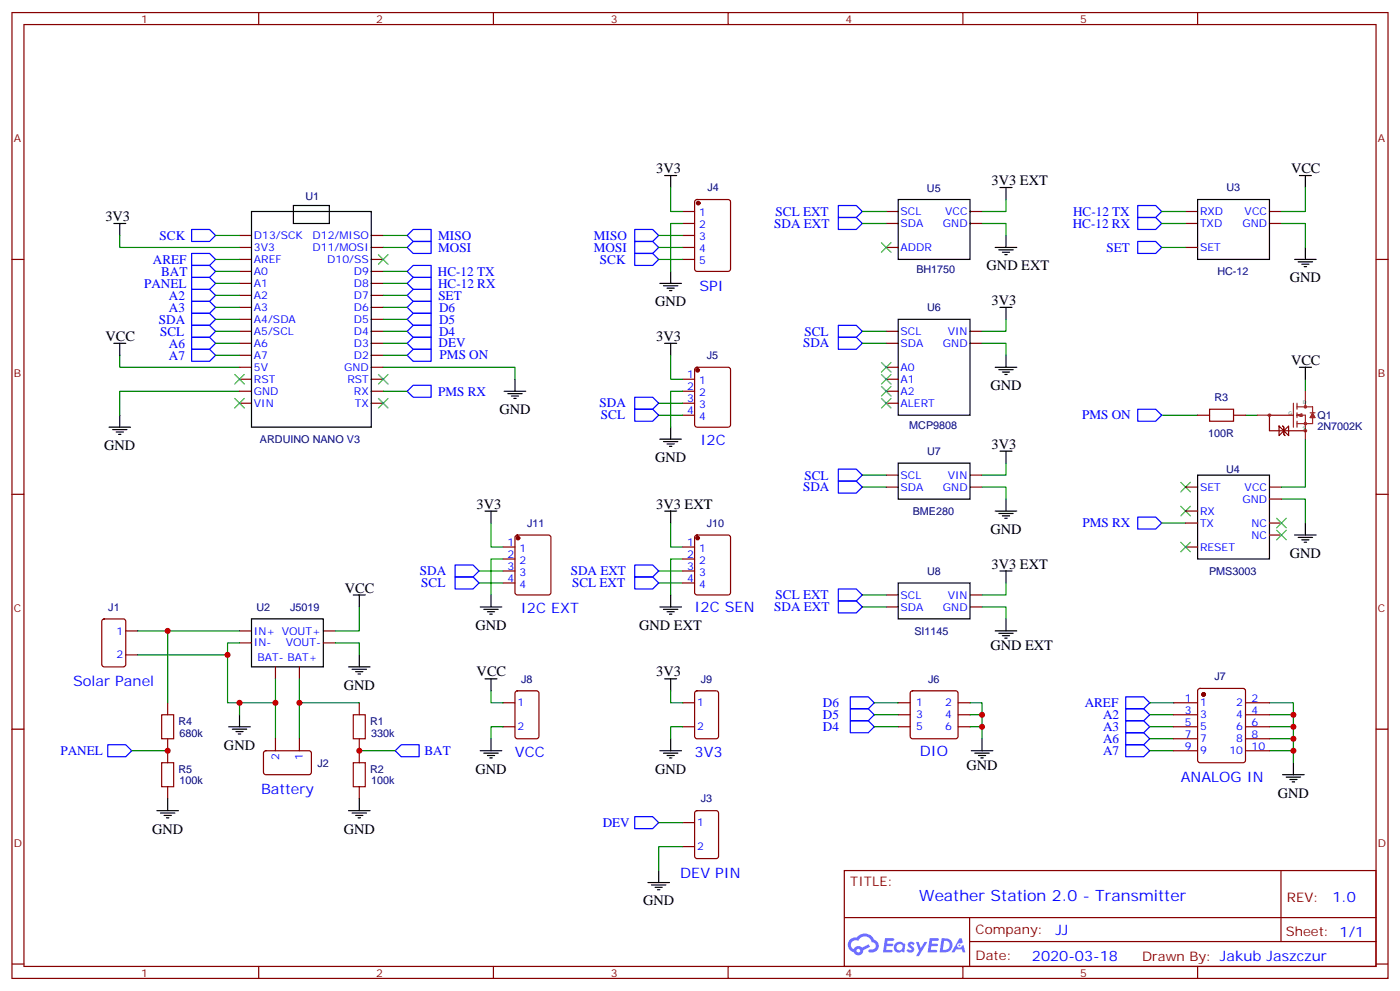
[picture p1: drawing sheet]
<svg xmlns="http://www.w3.org/2000/svg" width="412mm" height="292mm" viewBox="0 0 412 292" stroke-linecap="round" stroke-linejoin="round" font-family="sans-serif">
<g fill="none" stroke="#870000" stroke-width=".35">
<path d="M3.5 3.7h405.4v284.3h-405.4zM7.1 7.2h398.2v277.3h-398.2zM76.2 3.7v3.5M145.3 3.7v3.5M214.5 3.7v3.5M283.6 3.7v3.5M352.8 3.7v3.5M3.5 76.4h3.6M405.3 76.4h3.6M3.5 145.5h3.6M405.3 145.5h3.6M3.5 214.7h3.6"/>
<path d="M405.3 214.7h3.6M248.7 256.3h156.6v28.2h-156.6zM377.3 256.3v20.9M248.7 270.1h156.5M285.6 277.2h119.6M285.6 270.1v14.2M3.5 283.8h3.6M76.2 284.5v3.5M145.3 284.5v3.5M214.5 284.5v3.5M283.6 284.5v3.5M352.8 284.5v3.5"/>
<path d="M405.3 283.8h3.6"/>
</g>
<g fill="#5487ff">
<path d="M267.7 277.5a1.22 1.22 0 0 1 1.7 .2l-.4 .6a.47 .47 0 0 0-.3-.4 .47 .47 0 0 0-.5 .2l.1 .2a1.14 1.14 0 0 1 .8 1.8 1.14 1.14 0 0 1-1.9 0l-.2-.2 .5-.6 .7 .5a.29 .29 0 0 0 .3-.3 .29 .29 0 0 0-.2-.3 1.04 1.04 0 0 1-.6-1.7z"/>
<path d="M260.7 276.2h2.4l.3 .2-.2 .5-1.8 .1-.1 .8h1.5l.3 .4-.3 .4h-1.6l-.2 1.1h1.7l.2 .3-.2 .3-2.6 .1z"/>
<path d="M273.8 276.2h2.4l.3 .2-.1 .5-1.8 .1-.2 .8h1.6l.3 .4-.4 .4-1.6-.1-.1 1.1 1.7 .1 .2 .3-.2 .3-2.6 .1z"/>
<path d="M282.6 276.2h.7l.3 1.3-.6 .3a.69 .69 0 0 0-1 .3 .69 .69 0 0 0 .4 .9 .69 .69 0 0 0 .9-.6l.5-.2 .6 2.2h-.8l-.2-.9h-1.8l-.5 .9h-.8z"/>
<path d="M269.8 277.3h.8l.6 1.8 1.1-1.8h.9l-2.6 4.2h-.8l.9-1.5z"/>
<path d="M277.4 276.2l-.6 4.2h1.3a2.11 2.11 0 0 0 2.5-2.1 2.11 2.11 0 0 0-2.5-2.1zM278.1 277a1.39 1.39 0 0 1 1.7 1.4 1.39 1.39 0 0 1-1.8 1.2h-.3z"/>
<path d="M263.7 277.8a1.54 1.54 0 0 0-.1 2.2 1.54 1.54 0 0 0 2.2 .1l.6 .3 .3-2.3-.2-.3h-.4a1.49 1.49 0 0 0-2.4 0zM264 278.8a.94 .94 0 0 1 1.8 0 .94 .94 0 0 1-1.8 0z"/>
<path d="M250.4 276.6a2.18 2.18 0 0 0 1.1 3.7 1.44 1.44 0 0 0 1.6 .9 1.44 1.44 0 0 0 1.2-1.4l2-1.1-.5-.7-1.9 1a1.47 1.47 0 0 0-2.4 .4 1.39 1.39 0 0 1-.7-1.9 1.39 1.39 0 0 1 2-.5 2.12 2.12 0 0 1 2.2-1.3 2.12 2.12 0 0 1 1.9 1.7 1.14 1.14 0 0 1 1.1 1.4 1.14 1.14 0 0 1-1.7 .7 .43 .43 0 0 0-.5 .4 .43 .43 0 0 0 .4 .5 1.98 1.98 0 0 0 2.5-1.2 1.98 1.98 0 0 0-1.2-2.6 3.1 3.1 0 0 0-5.3-.6l-.9 .1zM252.3 279.9a.55 .55 0 0 1 1.1 0 .55 .55 0 0 1-1.1 0z"/>
<circle cx="282.6" cy="278.3" r=".26"/>
</g>
<g fill="none" stroke="#870000" stroke-width=".35">
<path d="M204.8 58.9l.5-.2h9.2l.6 .5 .1 20-.5 .6-9.4 .1-.6-.5-.1-20zM70.6 69.3h3.5M70.6 72.8h3.5M70.6 76.4h3.5M70.6 79.9h3.5M109.4 69.3h3.5M109.4 72.8h3.5M109.4 76.4h3.5M109.4 79.9h3.5M201.1 69.3h3.5M201.1 72.8h3.5M201.1 76.4h3.5"/>
<path d="M201.1 62.3h3.5M201.1 65.8h3.5M261.1 72.8h3.5M261.1 62.3h3.5M261.1 65.8h3.5M285.8 62.3h3.5M285.8 65.8h3.5M349.2 72.8h3.6M349.2 62.3h3.6M349.2 65.8h3.6M373.9 62.3h3.6M373.9 65.8h3.6"/>
<path d="M70.6 83.4h3.5M70.6 87h3.5M70.6 90.5h3.5M70.6 94h3.5M70.6 97.5h3.5M109.4 83.4h3.5M109.4 87h3.5M109.4 90.5h3.5M109.4 94h3.5M109.4 97.5h3.5M261.1 97.5h3.5M285.8 97.5h3.5"/>
<path d="M70.6 101.1h3.5M70.6 104.6h3.5M70.6 108.1h3.5M70.6 111.7h3.5M70.6 115.2h3.5M70.6 118.7h3.5M109.4 101.1h3.5M109.4 104.6h3.5M109.4 108.1h3.5M109.4 111.7h3.5M109.4 115.2h3.5M109.4 118.7h3.5"/>
<path d="M201.1 111.7h3.5M201.1 115.2h3.5M201.1 118.7h3.5M204.8 108.3l.5-.2h9.2l.6 .5 .1 16.5-.5 .6-9.4 .1-.6-.5-.1-16.5zM261.1 101.1h3.5M261.1 108.1h3.5M261.1 111.7h3.5M261.1 115.2h3.5M261.1 118.7h3.5M285.8 101.1h3.5M201.1 122.2h3.5M261.1 139.9h3.5"/>
<path d="M285.8 139.9h3.5M352.8 122.2h3.5M363.4 122.2h3.5M376.8 125.4l1.4 1.4-1.4 1.4zM377.8 125.4l.4 .4v2.1l.3 .3M378.2 126.8l1.4-1.4v2.8zM381 122.2h-7.1v4.6h10.6M151.9 157.7l.5-.2h9.2l.6 .4 .1 16.5-.5 .7-9.4 .1-.7-.5v-16.5zM204.8 157.7l.5-.2h9.2l.6 .4 .1 16.5-.5 .7-9.4 .1-.6-.5-.1-16.5zM261.1 143.4h3.5M285.8 143.4h3.5M349.2 143.4h3.6"/>
<path d="M349.2 150.5h3.6M349.2 154h3.6M373.9 143.4h3.6M373.9 146.9h3.6M373.9 154h3.6M373.9 157.5h3.6M148.2 161h3.5M148.2 164.6h3.5M148.2 168.1h3.5M148.2 171.6h3.5M201.1 161h3.5M201.1 164.6h3.5"/>
<path d="M201.1 168.1h3.5M201.1 171.6h3.5M261.1 175.2h3.5M261.1 178.7h3.5M285.8 175.2h3.5M285.8 178.7h3.5M349.2 161h3.6M30.2 182.4l.5-.2h5.6l.7 .4v13l-.4 .7h-5.9l-.7-.4v-13zM37 185.7h3.6M37 192.8h3.6M70.6 185.7h3.5M70.6 189.3h3.5"/>
<path d="M81.1 196.3v3.5M88.2 196.3v3.5M95.2 185.7h3.6M95.2 189.3h3.6M49.4 206.9v3.5M49.4 217.5v7M81.1 217.5v3.5M88.2 217.5v3.5M105.8 206.9v3.5M105.8 217.5v7M148.2 206.9h3.5M148.2 214h3.5"/>
<path d="M151.9 203.6l.5-.2h5.6l.7 .4v13l-.4 .6-5.9 .1-.7-.5v-12.9zM201.1 206.9h3.5M201.1 214h3.5M204.8 203.6l.5-.2h5.7l.6 .4 .1 13-.5 .6-5.9 .1-.6-.5-.1-12.9zM264.6 206.9h3.5M264.6 210.4h3.5M264.6 214h3.5M268.3 203.6l.5-.2h12.7l.5 .2 .2 .5v12.7l-.2 .5-.5 .2h-12.7l-.5-.2-.2-.5v-12.7zM282.2 206.9h3.6M282.2 210.4h3.6M282.2 214h3.6M345.7 206.9h7.1"/>
<path d="M345.7 210.4h7.1M345.7 214h7.1M345.7 217.5h7.1M353 202.9l.5-.2h12.7l.6 .4 .1 20.7-.5 .7h-12.9l-.7-.4v-20.7zM366.9 206.9h7M366.9 210.4h7M366.9 214h7M366.9 217.5h7M49.4 231.6v3.5M77.8 221.2l.5-.2 13 .1 .4 .6v5.9l-.7 .5-13-.1-.4-.6v-5.7zM105.8 231.6v3.5M204.8 238.9l.5-.2h5.7l.6 .4 .1 13-.5 .6-5.9 .1-.6-.5-.1-12.9z"/>
<path d="M345.7 221h7.1M366.9 221h7M201.1 242.2h3.5M201.1 249.2h3.5"/>
</g>
<g fill="none" stroke="#000" stroke-width=".35">
<path d="M195.8 51.7h3.5M197.6 51.7v3.5M264.6 58.7h21.2v17.7h-21.2zM294.6 55.2h3.5M296.3 55.2v3.5M352.8 58.7h21.1v17.7h-21.1zM382.8 51.7h3.5M384.5 51.7v3.5M33.5 65.8h3.5M35.3 65.8v3.5M74.1 62.3h35.3v63.5h-35.3zM86.4 60.5h10.6v5.3h-10.6z"/>
<path d="M197.6 79.9v3.5M293.2 72.8h6.3M294.2 73.6h4.2M295.3 74.3h2.1M296 75h.7M296.3 69.3v3.5M381.4 76.4h6.3M382.4 77.1h4.2M383.5 77.8h2.1M384.2 78.5h.7M384.5 72.8v3.6M194.4 83.4h6.3"/>
<path d="M195.4 84.1h4.3M196.5 84.8h2.1M197.2 85.5h.7M264.6 94h21.2v28.2h-21.2zM294.6 90.5h3.5M296.3 90.5v3.5M33.5 101.1h3.5M35.3 101.1v3.5M148.5 115.2h6.4M149.6 115.9h4.2M150.6 116.6h2.2M151.3 117.3h.7"/>
<path d="M151.7 111.7v3.5M195.8 101.1h3.5M197.6 101.1v3.5M293.2 108.1h6.3M294.2 108.8h4.2M295.3 109.5h2.1M296 110.2h.7M296.3 104.6v3.5M382.8 108.1h3.5M384.5 108.1v3.6M32.1 125.8h6.4M33.2 126.5h4.2"/>
<path d="M34.2 127.2h2.1M34.9 127.9h.7M35.3 122.2v3.6M194.4 129.3h6.3M195.4 130h4.3M196.5 130.7h2.1M197.2 131.4h.7M197.6 125.8v3.5M264.6 136.3h21.2v10.6h-21.2zM294.6 132.8h3.5M296.3 132.8v3.5M352.8 139.9h21.1v24.7h-21.1z"/>
<path d="M142.9 150.5h3.5M144.6 150.5v3.5M195.8 150.5h3.5M197.6 150.5v3.5M293.2 150.5h6.3M294.2 151.2h4.2M295.3 151.9h2.1M296 152.6h.7M296.3 146.9v3.6M381.4 157.5h6.3M382.4 158.2h4.2M383.5 158.9h2.1"/>
<path d="M384.2 159.6h.7M384.5 154v3.5M104.1 175.2h3.5M105.8 175.2v3.5M141.5 178.7h6.3M142.5 179.4h4.3M144.6 175.2v3.5M194.4 178.7h6.3M195.4 179.4h4.3M197.6 175.2v3.5M264.6 171.6h21.2v10.6h-21.2zM294.6 168.1h3.5"/>
<path d="M296.3 168.1v3.5M74.1 182.2h21.1v14.1h-21.1zM102.7 196.3h6.3M103.7 197h4.2M104.8 197.7h2.1M105.5 198.4h.7M105.8 192.8v3.5M142.9 199.8h3.5M143.6 180.1h2.1M144.3 180.8h.7M144.6 199.8v3.6M195.8 199.8h3.5"/>
<path d="M196.5 180.1h2.1M197.2 180.8h.7M197.6 199.8v3.6M293.2 185.7h6.3M294.2 186.4h4.2M295.3 187.1h2.1M296 187.9h.7M296.3 182.2v3.5M67.4 214h6.3M68.4 214.7h4.3M69.5 215.4h2.1M70.2 216.1h.7"/>
<path d="M70.6 210.4v3.6M144.6 217.5v3.5M197.6 217.5v3.5M289.3 217.5v3.5M46.2 238.7h6.4M47.3 239.4h4.2M49.4 235.1v3.6M102.7 238.7h6.3M103.7 239.4h4.2M105.8 235.1v3.6M141.5 221h6.3M142.5 221.7h4.3"/>
<path d="M143.6 222.4h2.1M144.3 223.1h.7M194.4 221h6.3M195.4 221.7h4.3M196.5 222.4h2.1M197.2 223.1h.7M286.1 221h6.4M287.2 221.7h4.2M288.2 222.4h2.1M288.9 223.1h.7M377.8 228.1h6.4M378.9 228.8h4.2"/>
<path d="M379.9 229.5h2.2M380.6 230.2h.8M381 224.5v3.6M48.3 240.1h2.1M49 240.8h.7M104.8 240.1h2.1M105.5 240.8h.7M190.9 259.8h6.3M194 256.3v3.5M191.9 260.5h4.2M193 261.2h2.1M193.7 261.9h.7"/>
</g>
<g fill="none" stroke="#008700" stroke-width=".35">
<path d="M197.6 55.2v7.1h3.5M296.3 58.7v3.6h-7M384.5 55.2v7.1h-7M35.3 69.3v3.5h35.3M63.5 79.9h7.1M63.5 69.3h7.1M63.5 76.4h7.1M112.9 79.9h7M112.9 72.8h7M112.9 69.3h7M194 72.8h7.1M194 69.3h7.1"/>
<path d="M194 76.4h7.1M201.1 65.8h-3.5v14.1M254 62.3h7.1M254 65.8h7.1M289.3 65.8h7v3.5M342.2 62.3h7M342.2 65.8h7M342.2 72.8h7M377.5 65.8h7v7M63.5 83.4h7.1M63.5 87h7.1M63.5 97.5h7.1"/>
<path d="M63.5 94h7.1M63.5 90.5h7.1M112.9 83.4h7M112.9 87h7M112.9 97.5h7M112.9 94h7M112.9 90.5h7M254 97.5h7.1M296.3 94v3.5h-7M35.3 104.6v3.5h35.3M63.5 101.1h7.1M63.5 104.6h7.1"/>
<path d="M70.6 115.2h-35.3v7M112.9 108.1h38.8v3.6M112.9 101.1h7M112.9 115.2h7M112.9 104.6h7M194 118.7h7.1M197.6 104.6v7.1h3.5M201.1 115.2h-3.5v10.6M254 101.1h7.1M289.3 101.1h7v3.5M384.5 111.7v3.5M194 122.2h7.1"/>
<path d="M254 139.9h7.1M296.3 136.3v3.6h-7M342.2 122.2h10.6M366.9 122.2h3.5M384.5 129.3v14.1h-7M144.6 154v7h3.6M197.6 154v7h3.5M254 143.4h7.1M289.3 143.4h7v3.5M342.2 154h7M377.5 146.9h7v7.1M105.8 178.7v7h-7"/>
<path d="M141.1 171.6h7.1M141.1 168.1h7.1M148.2 164.6h-3.6v10.6M194 171.6h7.1M194 168.1h7.1M201.1 164.6h-3.5v10.6M254 175.2h7.1M254 178.7h7.1M289.3 178.7h7v3.5M296.3 171.6v3.6h-7M40.6 185.7h30M49.4 185.7v21.2"/>
<path d="M67 192.8v14.1h3.6M70.6 189.3h-3.6v3.5h-26.4M81.1 199.8v17.7M88.2 199.8v17.7M98.8 189.3h7v3.5M81.1 206.9h-10.5v3.5M88.2 206.9h17.6M144.6 203.4v3.5h3.6M148.2 214h-3.6v3.5M197.6 203.4v3.5h3.5M201.1 214h-3.5v3.5M257.5 206.9h7.1"/>
<path d="M257.5 210.4h7.1M257.5 214h7.1M285.8 206.9h3.5v10.6M285.8 210.4h3.5M285.8 214h3.5M338.7 206.9h7M338.7 210.4h7M338.7 214h7M338.7 217.5h7M373.9 206.9h7.1v17.6M373.9 210.4h7.1M373.9 214h7.1"/>
<path d="M373.9 217.5h7.1M38.8 221h10.6M105.8 221h10.6M338.7 221h7M373.9 221h7.1M194 242.2h7.1M201.1 249.2h-7.1v7.1"/>
</g>
<path d="M356.3 120.5h7.1v3.5h-7.1zM47.6 210.4h3.6v7.1h-3.6zM104.1 210.4h3.5v7.1h-3.5zM47.6 224.5h3.6v7.1h-3.6zM104.1 224.5h3.5v7.1h-3.5z" fill="none" stroke="#a10000" stroke-width=".35"/>
<g fill="none" stroke="#00f" stroke-width=".35">
<path d="M56.4 78.1h5.3l1.8 1.8-1.8 1.8h-5.3zM56.4 67.6h5.3l1.8 1.7-1.8 1.8h-5.3zM56.4 74.6h5.3l1.8 1.8-1.8 1.7h-5.3zM119.9 79.9l1.8-1.8h5.3v3.6h-5.3zM119.9 69.3l1.8-1.7h5.3v3.5h-5.3zM119.9 72.8l1.8-1.7h5.3v3.5h-5.3zM187 71.1h5.3l1.7 1.7-1.7 1.8h-5.3zM187 67.6h5.3l1.7 1.7-1.7 1.8h-5.3zM187 74.6h5.3l1.7 1.8-1.7 1.7h-5.3zM246.9 60.5h5.3l1.8 1.8-1.8 1.7h-5.3zM246.9 64h5.3l1.8 1.8-1.8 1.8h-5.3zM335.1 64h5.3l1.8 1.8-1.8 1.8h-5.3z"/>
<path d="M335.1 60.5h5.3l1.8 1.8-1.8 1.7h-5.3zM335.1 71.1h5.3l1.8 1.7-1.8 1.8h-5.3zM56.4 95.8h5.3l1.8 1.7-1.8 1.8h-5.3zM56.4 92.3h5.3l1.8 1.7-1.8 1.8h-5.3zM56.4 81.7h5.3l1.8 1.7-1.8 1.8h-5.3zM56.4 85.2h5.3l1.8 1.8-1.8 1.7h-5.3zM56.4 88.7h5.3l1.8 1.8-1.8 1.8h-5.3zM56.4 99.3h5.3l1.8 1.8-1.8 1.7h-5.3zM119.9 83.4l1.8-1.7h5.3v3.5h-5.3zM119.9 87l1.8-1.8h5.3v3.5h-5.3zM119.9 90.5l1.8-1.8h5.3v3.6h-5.3zM119.9 94l1.8-1.7h5.3v3.5h-5.3z"/>
<path d="M119.9 97.5l1.8-1.7h5.3v3.5h-5.3zM246.9 95.8h5.3l1.8 1.7-1.8 1.8h-5.3zM246.9 99.3h5.3l1.8 1.8-1.8 1.7h-5.3zM56.4 102.8h5.3l1.8 1.8-1.8 1.8h-5.3zM119.9 101.1l1.8-1.8h5.3v3.5h-5.3zM119.9 115.2l1.8-1.8h5.3v3.5h-5.3zM119.9 104.6l1.8-1.8h5.3v3.6h-5.3zM187 116.9h5.3l1.7 1.8-1.7 1.8h-5.3zM187 120.5h5.3l1.7 1.7-1.7 1.8h-5.3zM246.9 138.1h5.3l1.8 1.8-1.8 1.7h-5.3zM335.1 120.5h5.3l1.8 1.7-1.8 1.8h-5.3zM246.9 141.6h5.3l1.8 1.8-1.8 1.8h-5.3z"/>
<path d="M335.1 152.2h5.3l1.8 1.8-1.8 1.8h-5.3zM134.1 166.3h5.2l1.8 1.8-1.8 1.8h-5.2zM134.1 169.9h5.2l1.8 1.7-1.8 1.8h-5.2zM187 169.9h5.3l1.7 1.7-1.7 1.8h-5.3zM187 166.3h5.3l1.7 1.8-1.7 1.8h-5.3zM246.9 173.4h5.3l1.8 1.8-1.8 1.7h-5.3zM246.9 176.9h5.3l1.8 1.8-1.8 1.7h-5.3zM31.7 219.3h5.3l1.8 1.7-1.8 1.8h-5.3zM250.5 205.1h5.3l1.7 1.8-1.7 1.8h-5.3zM250.5 208.7h5.3l1.7 1.7-1.7 1.8h-5.3zM250.5 212.2h5.3l1.7 1.8-1.7 1.7h-5.3zM331.6 205.1h5.3l1.8 1.8-1.8 1.8h-5.3z"/>
<path d="M331.6 208.7h5.3l1.8 1.7-1.8 1.8h-5.3zM331.6 212.2h5.3l1.8 1.8-1.8 1.7h-5.3zM331.6 215.7h5.3l1.8 1.8-1.8 1.8h-5.3zM331.6 219.3h5.3l1.8 1.7-1.8 1.8h-5.3zM116.4 221l1.8-1.7h5.3v3.5h-5.3zM187 240.4h5.3l1.7 1.8-1.7 1.7h-5.3z"/>
</g>
<g fill="none" stroke="#3c3" stroke-width=".35">
<path d="M111.5 75l2.8 2.8M114.3 75l-2.8 2.8M259.6 71.4l2.9 2.9M262.5 71.4l-2.9 2.9M69.1 117.3l2.9 2.8M69.1 110.2l2.9 2.9M72 117.3l-2.9 2.8M72 110.2l-2.9 2.9M111.5 110.2l2.8 2.9M111.5 117.3l2.8 2.8M114.3 110.2l-2.8 2.9M114.3 117.3l-2.8 2.8"/>
<path d="M259.6 106.7l2.9 2.8M259.6 110.2l2.9 2.9M259.6 113.8l2.9 2.8M259.6 117.3l2.9 2.8M262.5 106.7l-2.9 2.8M262.5 110.2l-2.9 2.9M262.5 113.8l-2.9 2.8M262.5 117.3l-2.9 2.8M347.8 142l2.9 2.8M347.8 149l2.9 2.9M347.8 159.6l2.9 2.9M350.7 142l-2.9 2.8"/>
<path d="M350.7 149l-2.9 2.9M350.7 159.6l-2.9 2.9M376.1 152.6l2.8 2.8M376.1 156.1l2.8 2.8M378.9 152.6l-2.8 2.8M378.9 156.1l-2.8 2.8"/>
</g>
<g fill="none" stroke="#8c2424" stroke-width=".35">
<path d="M381 118.7v7.1M382.1 119.8h4.5v2.4M382.1 118.7v1.8M384.5 115.2v4.6M370.4 122.2h3.5M382.1 122.2h2.4v7.1M382.1 121.5v1.4M382.1 124v1.8M382.1 122.2l1.4 .4M382.8 122.2l.7 .4M383.5 121.9l-1.4 .3M383.5 121.9v.7"/>
<path d="M383.5 121.9l-1.1 .3 1.1 .4M385.9 121.5h1.4M386.6 122.6v2.1h-4.5M386.6 121.5l.7 1.4h-1.4zM386.6 122.2l.4 .7M386.6 122.2l-.3 .7M386.6 122.2l.4 .4M386.6 122.2l-.3 .4"/>
<circle cx="384.5" cy="119.8" r=".35"/>
<circle cx="373.9" cy="122.2" r=".35"/>
<circle cx="384.5" cy="126.8" r=".35"/>
<circle cx="384.5" cy="124.7" r=".35"/>
</g>
<g fill="#870000" stroke="#870000" stroke-width=".35">
<circle cx="205.7" cy="59.8" r=".53"/>
<circle cx="205.5" cy="109" r=".53"/>
<circle cx="354.5" cy="204.4" r=".53"/>
<circle cx="205.5" cy="158.4" r=".53"/>
<circle cx="152.6" cy="158.4" r=".53"/>
</g>
<g fill="#c00">
<circle cx="381" cy="221" r=".88"/>
<circle cx="381" cy="217.5" r=".88"/>
<circle cx="381" cy="214" r=".88"/>
<circle cx="381" cy="210.4" r=".88"/>
<circle cx="49.4" cy="221" r=".88"/>
<circle cx="49.4" cy="185.7" r=".88"/>
<circle cx="289.3" cy="214" r=".88"/>
<circle cx="105.8" cy="221" r=".88"/>
<circle cx="88.2" cy="206.9" r=".88"/>
<circle cx="81.1" cy="206.9" r=".88"/>
<circle cx="289.3" cy="210.4" r=".88"/>
<circle cx="70.6" cy="206.9" r=".88"/>
<circle cx="67" cy="192.8" r=".88"/>
</g>
<text font-size="4.6" fill="#00f" x="270.8" y="265.3">Weather Station 2.0 - Transmitter</text>
<g font-size="4.2">
<text x="193.3" y="51">3V3</text>
<text x="380.3" y="51">VCC</text>
<text x="292.1" y="54.5">3V3 EXT</text>
<text x="31" y="65.1">3V3</text>
<text x="290.6" y="79.6">GND EXT</text>
<text x="379.9" y="83.1">GND</text>
<text x="292.1" y="89.8">3V3</text>
<text x="193" y="90.2">GND</text>
<text x="31" y="100.4">VCC</text>
<text x="193.3" y="100.4">3V3</text>
<text x="380.3" y="107.4">VCC</text>
<text x="291.8" y="114.9">GND</text>
<text x="147.1" y="121.9">GND</text>
<text x="30.7" y="132.5">GND</text>
<text x="193" y="136">GND</text>
<text x="292.1" y="132.1">3V3</text>
<text x="140.4" y="149.8">3V3</text>
<text x="193.3" y="149.8">3V3 EXT</text>
<text x="291.8" y="157.2">GND</text>
<text x="292.1" y="167.4">3V3 EXT</text>
<text x="379.9" y="164.2">GND</text>
<text x="101.6" y="174.4">VCC</text>
<text x="140.1" y="185.4">GND</text>
<text x="188.3" y="185.4">GND EXT</text>
<text x="291.7" y="191.4">GND EXT</text>
<text x="101.3" y="203">GND</text>
<text x="140.4" y="199.1">VCC</text>
<text x="193.3" y="199.1">3V3</text>
<text x="66" y="220.7">GND</text>
<text x="140.1" y="227.7">GND</text>
<text x="193" y="227.7">GND</text>
<text x="284.7" y="226.7">GND</text>
<text x="376.4" y="234.8">GND</text>
<text x="44.8" y="245.4">GND</text>
<text x="101.3" y="245.4">GND</text>
<text x="189.4" y="266.5">GND</text>
</g>
<g font-size="4.2" fill="#00f">
<text x="206" y="85.5">SPI</text>
<text x="206.4" y="131.1">I2C</text>
<text x="153.5" y="180.4">I2C EXT</text>
<text x="204.6" y="180.1">I2C SEN</text>
<text x="21.5" y="202">Solar Panel</text>
<text x="151.7" y="222.8">VCC</text>
<text x="204.6" y="222.8">3V3</text>
<text x="270.9" y="222.4">DIO</text>
<text x="76.9" y="233.7">Battery</text>
<text x="347.8" y="230.2">ANALOG IN</text>
<text x="200.4" y="258.4">DEV PIN</text>
<text x="392.5" y="265.6">1.0</text>
<text x="310.9" y="275.1">JJ</text>
<text x="304" y="282.9">2020-03-18</text>
</g>
<g font-size="3.9" fill="#00f">
<text x="228.5" y="63.5">SCL EXT</text>
<text x="316.1" y="63.5">HC-12 TX</text>
<text x="47" y="70.6">SCK</text>
<text x="129.1" y="70.6">MISO</text>
<text x="174.9" y="70.6">MISO</text>
<text x="228.1" y="67">SDA EXT</text>
<text x="316" y="67">HC-12 RX</text>
<text x="45" y="77.6">AREF</text>
<text x="129.1" y="74.1">MOSI</text>
<text x="174.9" y="74.2">MOSI</text>
<text x="176.7" y="77.7">SCK</text>
<text x="325.9" y="74.2">SET</text>
<text x="47.5" y="81.1">BAT</text>
<text x="129" y="81.1">HC-12 TX</text>
<text x="42.4" y="84.7">PANEL</text>
<text x="49.8" y="88.2">A2</text>
<text x="129" y="84.7">HC-12 RX</text>
<text x="129.1" y="88.2">SET</text>
<text x="46.8" y="95.2">SDA</text>
<text x="49.8" y="91.7">A3</text>
<text x="129.3" y="91.7">D6</text>
<text x="129.3" y="95.3">D5</text>
<text x="47.2" y="98.8">SCL</text>
<text x="129.3" y="98.8">D4</text>
<text x="237" y="98.8">SCL</text>
<text x="49.8" y="102.3">A6</text>
<text x="49.8" y="105.9">A7</text>
<text x="129.2" y="102.3">DEV</text>
<text x="129.5" y="105.8">PMS ON</text>
<text x="236.6" y="102.3">SDA</text>
<text x="129.1" y="116.4">PMS RX</text>
<text x="176.6" y="119.9">SDA</text>
<text x="177" y="123.5">SCL</text>
<text x="318.7" y="123.5">PMS ON</text>
<text x="237" y="141.2">SCL</text>
<text x="236.6" y="144.6">SDA</text>
<text x="318.9" y="155.2">PMS RX</text>
<text x="123.7" y="169.3">SDA</text>
<text x="124.1" y="172.9">SCL</text>
<text x="168.1" y="169.3">SDA EXT</text>
<text x="168.5" y="172.9">SCL EXT</text>
<text x="228.1" y="179.9">SDA EXT</text>
<text x="228.5" y="176.5">SCL EXT</text>
<text x="242.4" y="208.2">D6</text>
<text x="319.5" y="208.2">AREF</text>
<text x="242.4" y="211.7">D5</text>
<text x="242.4" y="215.3">D4</text>
<text x="324.9" y="211.7">A2</text>
<text x="324.9" y="215.2">A3</text>
<text x="324.9" y="218.7">A6</text>
<text x="17.8" y="222.3">PANEL</text>
<text x="125.1" y="222.3">BAT</text>
<text x="324.9" y="222.3">A7</text>
<text x="177.5" y="243.4">DEV</text>
</g>
<g font-size="3.9" fill="#800">
<text x="250.5" y="260.9">TITLE:</text>
<text x="379.1" y="265.6">REV:</text>
<text x="287.4" y="275.1">Company:</text>
<text x="378.7" y="275.7">Sheet: 1/1</text>
<text x="287.4" y="282.8">Date:</text>
<text x="336.4" y="282.8">Drawn By: Jakub Jaszczur</text>
</g>
<g font-size="3.2" fill="#800">
<text x="41.6" y="6.7">1</text>
<text x="110.8" y="6.7">2</text>
<text x="179.9" y="6.7">3</text>
<text x="249.1" y="6.7">4</text>
<text x="318.2" y="6.7">5</text>
<text x="4.1" y="41.8">A</text>
<text x="405.9" y="41.8">A</text>
<text x="4.1" y="110.9">B</text>
<text x="405.9" y="110.9">B</text>
<text x="4.1" y="180.1">C</text>
<text x="405.9" y="180.1">C</text>
<text x="4.1" y="249.2">D</text>
<text x="405.9" y="249.2">D</text>
<text x="41.6" y="287.5">1</text>
<text x="110.8" y="287.5">2</text>
<text x="179.9" y="287.5">3</text>
<text x="249.1" y="287.5">4</text>
<text x="318.2" y="287.5">5</text>
</g>
<g font-size="3.2" fill="#000080">
<text x="90" y="58.7">U1</text>
<text x="208.4" y="56.3">J4</text>
<text x="273.1" y="56.4">U5</text>
<text x="361.3" y="56.3">U3</text>
<text x="269.9" y="80.4">BH1750</text>
<text x="358.6" y="81">HC-12</text>
<text x="273.1" y="91.7">U6</text>
<text x="208.2" y="105.8">J5</text>
<text x="357.7" y="118.1">R3</text>
<text x="388.1" y="123.4">Q1</text>
<text x="76.6" y="130.4">ARDUINO NANO V3</text>
<text x="267.9" y="126.2">MCP9808</text>
<text x="355.9" y="128.7">100R</text>
<text x="388.1" y="126.6">2N7002K</text>
<text x="273.1" y="134">U7</text>
<text x="361.2" y="139.2">U4</text>
<text x="155.3" y="155.2">J11</text>
<text x="208.2" y="155.2">J10</text>
<text x="268.9" y="151.6">BME280</text>
<text x="273.1" y="169.3">U8</text>
<text x="356.1" y="169.2">PMS3003</text>
<text x="31.9" y="179.8">J1</text>
<text x="75.5" y="179.9">U2</text>
<text x="85.5" y="179.9">J5019</text>
<text x="269.4" y="186.9">SI1145</text>
<text x="153.5" y="201">J8</text>
<text x="206.4" y="201">J9</text>
<text x="273.4" y="201">J6</text>
<text x="357.7" y="200.3">J7</text>
<text x="52.6" y="213.3">R4</text>
<text x="109" y="213.3">R1</text>
<text x="52.9" y="216.8">680k</text>
<text x="109.3" y="216.8">330k</text>
<text x="52.6" y="227.4">R5</text>
<text x="93.5" y="225.7">J2</text>
<text x="109" y="227.4">R2</text>
<text x="52.9" y="230.9">100k</text>
<text x="109.3" y="230.9">100k</text>
<text x="206.4" y="236.2">J3</text>
</g>
<g font-size="3.2" fill="#00f">
<text x="205.9" y="63.7">1</text>
<text x="265.3" y="63.3">SCL</text>
<text x="278.4" y="63.3">VCC</text>
<text x="353.5" y="63.3">RXD</text>
<text x="366.6" y="63.3">VCC</text>
<text x="74.8" y="70.4">D13/SCK</text>
<text x="92.1" y="70.4">D12/MISO</text>
<text x="205.9" y="67.2">2</text>
<text x="205.9" y="70.7">3</text>
<text x="265.3" y="66.9">SDA</text>
<text x="277.8" y="66.9">GND</text>
<text x="353.5" y="66.9">TXD</text>
<text x="366" y="66.9">GND</text>
<text x="74.8" y="73.9">3V3</text>
<text x="74.8" y="77.4">AREF</text>
<text x="92.1" y="73.9">D11/MOSI</text>
<text x="96.4" y="77.4">D10/SS</text>
<text x="205.9" y="74.3">4</text>
<text x="205.9" y="77.8">5</text>
<text x="265.3" y="73.9">ADDR</text>
<text x="353.5" y="73.9">SET</text>
<text x="74.8" y="81">A0</text>
<text x="104.2" y="81">D9</text>
<text x="74.8" y="84.5">A1</text>
<text x="74.8" y="88">A2</text>
<text x="104.2" y="88">D7</text>
<text x="104.2" y="84.5">D8</text>
<text x="74.8" y="91.5">A3</text>
<text x="74.8" y="95.1">A4/SDA</text>
<text x="104.2" y="95.1">D5</text>
<text x="104.2" y="91.5">D6</text>
<text x="74.8" y="98.6">A5/SCL</text>
<text x="104.2" y="98.6">D4</text>
<text x="265.3" y="98.6">SCL</text>
<text x="279.2" y="98.6">VIN</text>
<text x="74.8" y="102.1">A6</text>
<text x="74.8" y="105.7">A7</text>
<text x="104.2" y="105.7">D2</text>
<text x="104.2" y="102.1">D3</text>
<text x="265.3" y="102.1">SDA</text>
<text x="277.8" y="102.1">GND</text>
<text x="74.8" y="109.2">5V</text>
<text x="74.8" y="112.7">RST</text>
<text x="101.4" y="109.2">GND</text>
<text x="102.3" y="112.7">RST</text>
<text x="202.4" y="111.3">1</text>
<text x="205.9" y="113.1">1</text>
<text x="265.3" y="109.2">A0</text>
<text x="265.3" y="112.7">A1</text>
<text x="74.8" y="116.2">GND</text>
<text x="74.8" y="119.8">VIN</text>
<text x="104.3" y="116.2">RX</text>
<text x="104.5" y="119.8">TX</text>
<text x="202.4" y="114.8">2</text>
<text x="202.4" y="118.4">3</text>
<text x="205.9" y="116.6">2</text>
<text x="265.3" y="116.2">A2</text>
<text x="265.3" y="119.8">ALERT</text>
<text x="202.4" y="121.9">4</text>
<text x="205.9" y="120.1">3</text>
<text x="205.9" y="123.6">4</text>
<text x="265.3" y="140.9">SCL</text>
<text x="279.2" y="140.9">VIN</text>
<text x="265.3" y="144.5">SDA</text>
<text x="277.8" y="144.5">GND</text>
<text x="353.5" y="144.5">SET</text>
<text x="366" y="148">GND</text>
<text x="366.6" y="144.5">VCC</text>
<text x="353.5" y="151.5">RX</text>
<text x="353.5" y="155">TX</text>
<text x="368.6" y="155">NC</text>
<text x="149.5" y="160.7">1</text>
<text x="202.4" y="160.7">1</text>
<text x="368.6" y="158.6">NC</text>
<text x="149.5" y="164.2">2</text>
<text x="149.5" y="167.7">3</text>
<text x="153" y="162.5">1</text>
<text x="153" y="166">2</text>
<text x="202.4" y="164.2">2</text>
<text x="202.4" y="167.7">3</text>
<text x="205.9" y="162.5">1</text>
<text x="205.9" y="166">2</text>
<text x="353.5" y="162.1">RESET</text>
<text x="149.5" y="171.3">4</text>
<text x="153" y="169.5">3</text>
<text x="153" y="173">4</text>
<text x="202.4" y="171.3">4</text>
<text x="205.9" y="169.5">3</text>
<text x="205.9" y="173">4</text>
<text x="265.3" y="176.2">SCL</text>
<text x="265.3" y="179.7">SDA</text>
<text x="277.8" y="179.7">GND</text>
<text x="279.2" y="176.2">VIN</text>
<text x="34.3" y="186.8">1</text>
<text x="74.8" y="186.8">IN+ VOUT+</text>
<text x="74.8" y="190.3">IN-</text>
<text x="84.2" y="190.3">VOUT-</text>
<text x="34.3" y="193.9">2</text>
<text x="75.8" y="194.6">BAT- BAT+</text>
<text x="152.4" y="208">1</text>
<text x="205.3" y="208">1</text>
<text x="269.9" y="208">1</text>
<text x="278.4" y="208">2</text>
<text x="349" y="206.6">1</text>
<text x="353.5" y="208">1</text>
<text x="364.2" y="208">2</text>
<text x="368.7" y="206.6">2</text>
<text x="152.4" y="215">2</text>
<text x="205.3" y="215">2</text>
<text x="269.9" y="211.5">3</text>
<text x="269.9" y="215">5</text>
<text x="278.4" y="211.5">4</text>
<text x="278.4" y="215">6</text>
<text x="349" y="210.1">3</text>
<text x="349" y="213.6">5</text>
<text x="353.5" y="211.5">3</text>
<text x="353.5" y="215">5</text>
<text x="364.2" y="211.5">4</text>
<text x="364.2" y="215">6</text>
<text x="368.7" y="210.1">4</text>
<text x="368.7" y="213.6">6</text>
<text x="349" y="217.1">7</text>
<text x="349" y="220.7">9</text>
<text x="353.5" y="218.5">7</text>
<text x="364.2" y="218.5">8</text>
<text x="368.7" y="217.1">8</text>
<text x="368.7" y="220.7">10</text>
<text x="82.2" y="223.7" transform="rotate(-90 82.2 223.7)">2</text>
<text x="89.3" y="223.7" transform="rotate(-90 89.3 223.7)">1</text>
<text x="353.5" y="222.1">9</text>
<text x="362.2" y="222.1">10</text>
<text x="205.3" y="243.2">1</text>
<text x="205.3" y="250.3">2</text>
</g>
<g font-size="1.4" fill="#238d23">
<text x="383.8" y="119.1">D</text>
<text x="379.6" y="122.2">G</text>
<text x="383.8" y="126.5">S</text>
</g>
</svg>
